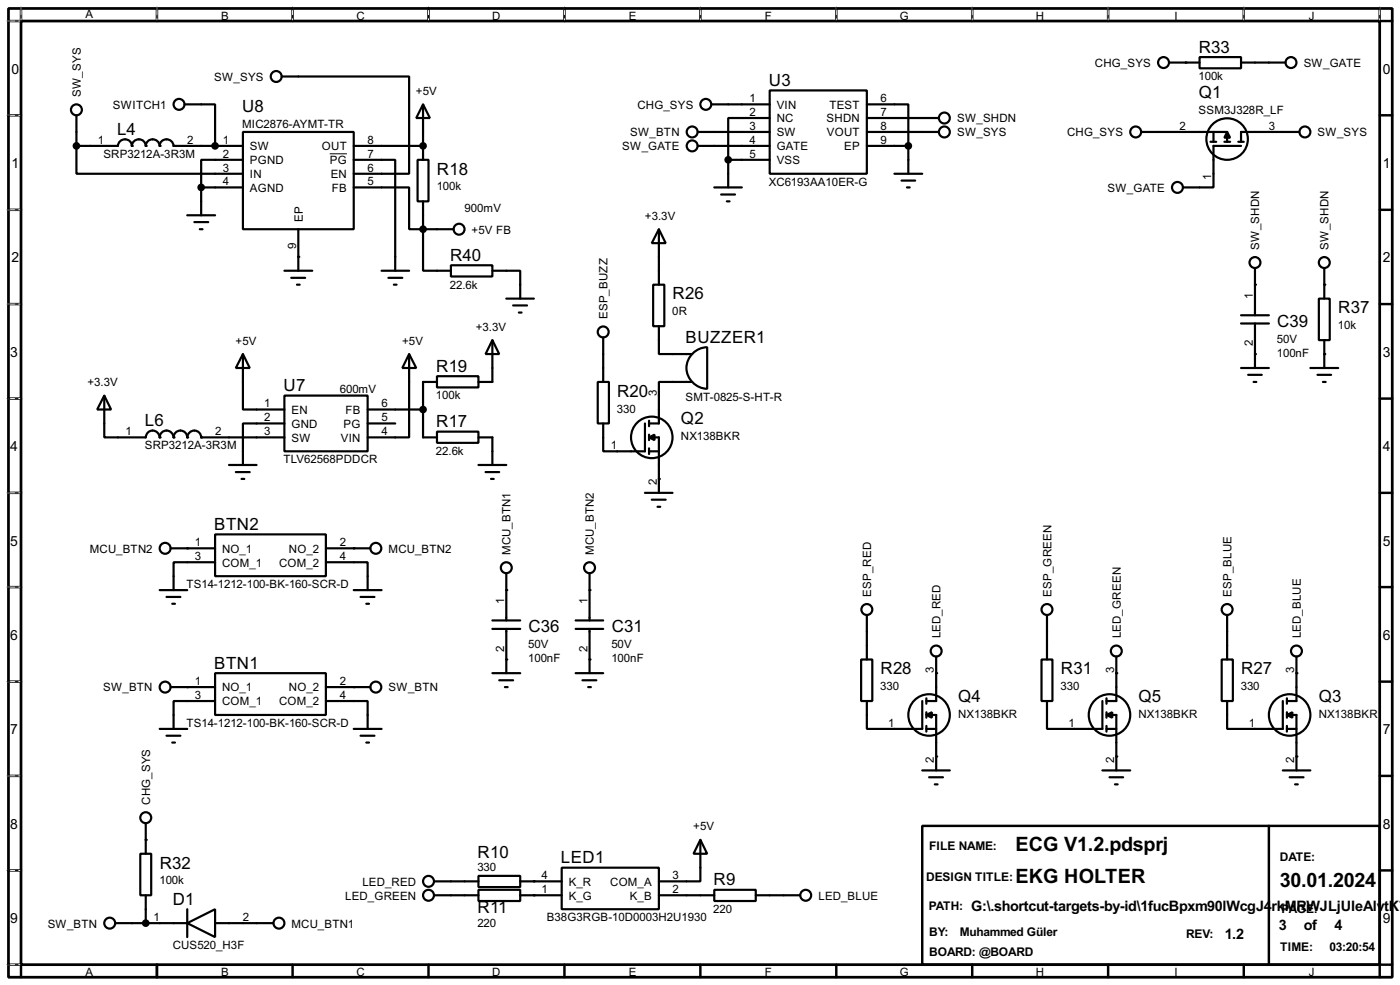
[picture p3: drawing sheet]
<svg xmlns="http://www.w3.org/2000/svg" width="256mm" height="180mm" viewBox="0 0 256 180" stroke-linecap="round" stroke-linejoin="round" font-family="sans-serif">
<path d="M1.6 1.6h253.5v177.3h-253.5zM3.9 3.9h248.9v172.7h-248.9z" fill="none" stroke="#000" stroke-width=".5"/>
<g fill="none" stroke="#000" stroke-width=".45">
<path d="M3.9 1.6v2.3h-2.3M28.8 1.6v2.3M53.6 1.6v2.3M78.5 1.6v2.3M103.4 1.6v2.3M128.3 1.6v2.3M153.2 1.6v2.3M178.1 1.6v2.3M203 1.6v2.3M227.9 1.6v2.3M252.8 1.6v2.3h2.3M1.6 21.1h2.3"/>
<path d="M1.6 38.4h2.3M252.8 21.1h2.3M252.8 38.4h2.3M1.6 55.7h2.3M252.8 55.7h2.3M1.6 73h2.3M252.8 73h2.3M1.6 90.2h2.3M252.8 90.2h2.3M1.6 107.5h2.3M252.8 107.5h2.3M1.6 124.8h2.3"/>
<path d="M252.8 124.8h2.3M1.6 142h2.3M1.6 159.3h2.3M169 151.2h83.8v25.4h-83.8zM232.5 151.2v25.4M252.8 142h2.3M252.8 159.3h2.3M1.6 176.6h2.3v2.3M28.8 176.6v2.3M53.6 176.6v2.3M78.5 176.6v2.3M103.4 176.6v2.3"/>
<path d="M128.3 176.6v2.3M153.2 176.6v2.3M178.1 176.6v2.3M203 176.6v2.3M227.9 176.6v2.3M255.1 176.6h-2.3v2.3"/>
</g>
<g fill="none" stroke="#fff" stroke-width=".18">
<path d="M1.3 3.9h2.3M3.9 1.3v2.3M28.8 1.3v2.3M53.6 1.3v2.3M78.5 1.3v2.3M103.4 1.3v2.3M128.3 1.3v2.3M153.2 1.3v2.3M178.1 1.3v2.3M203 1.3v2.3M227.9 1.3v2.3M252.8 1.3v2.3"/>
<path d="M1.3 21.1h2.3M1.3 38.4h2.3M1.3 55.7h2.3M1.3 73h2.3M1.3 90.2h2.3M1.3 107.5h2.3M1.3 124.8h2.3M1.3 142h2.3M1.3 159.3h2.3M1.3 176.6h2.3"/>
</g>
<g fill="none" stroke="#000" stroke-width=".18" stroke-dasharray=".5 1">
<path d="M1.3 3.9h2.3M3.9 1.3v2.3M28.8 1.3v2.3M53.6 1.3v2.3M78.5 1.3v2.3M103.4 1.3v2.3M128.3 1.3v2.3M153.2 1.3v2.3M178.1 1.3v2.3M203 1.3v2.3M227.9 1.3v2.3M252.8 1.3v2.3"/>
<path d="M1.3 21.1h2.3M1.3 38.4h2.3M1.3 55.7h2.3M1.3 73h2.3M1.3 90.2h2.3M1.3 107.5h2.3M1.3 124.8h2.3M1.3 142h2.3M1.3 159.3h2.3M1.3 176.6h2.3"/>
</g>
<g fill="#000">
<circle cx="217.2" cy="11.5" r=".2"/>
<circle cx="24.2" cy="26.7" r=".2"/>
<circle cx="26.7" cy="26.7" r=".2"/>
<circle cx="29.3" cy="26.7" r=".2"/>
<circle cx="31.8" cy="26.7" r=".2"/>
<circle cx="39.4" cy="26.7" r=".2"/>
<circle cx="77.5" cy="26.7" r=".2"/>
<circle cx="54.7" cy="47" r=".2"/>
<circle cx="229.9" cy="52.1" r=".2"/>
<circle cx="242.6" cy="52.1" r=".2"/>
<circle cx="229.9" cy="64.8" r=".2"/>
<circle cx="242.6" cy="64.8" r=".2"/>
<circle cx="29.3" cy="80.1" r=".2"/>
<circle cx="31.8" cy="80.1" r=".2"/>
<circle cx="34.3" cy="80.1" r=".2"/>
<circle cx="36.9" cy="80.1" r=".2"/>
<circle cx="120.7" cy="87.7" r=".2"/>
<circle cx="34.3" cy="100.4" r=".2"/>
<circle cx="64.8" cy="100.4" r=".2"/>
<circle cx="92.8" cy="108" r=".2"/>
<circle cx="108" cy="108" r=".2"/>
<circle cx="34.3" cy="125.8" r=".2"/>
<circle cx="64.8" cy="125.8" r=".2"/>
<circle cx="92.8" cy="120.7" r=".2"/>
<circle cx="108" cy="120.7" r=".2"/>
<circle cx="171.5" cy="138.5" r=".2"/>
<circle cx="171.5" cy="123.2" r=".2"/>
<circle cx="204.5" cy="138.5" r=".2"/>
<circle cx="204.5" cy="123.2" r=".2"/>
<circle cx="237.5" cy="138.5" r=".2"/>
<circle cx="237.5" cy="123.2" r=".2"/>
<circle cx="26.7" cy="153.7" r=".2"/>
<circle cx="97.8" cy="163.9" r=".2"/>
<circle cx="97.8" cy="161.3" r=".2"/>
</g>
<g fill="none" stroke="#000" stroke-width=".4">
<path d="M33.8 19.1h5.6v7.6M51.6 14h23.4v17.8h-10.2M77.5 19.1l1.3 2.5h-2.5zM77.5 19.1v10.2M130.4 19.1h10.6M141 16.6h17.8v15.2h-17.8zM158.8 19.1h7.6v7.6M214.2 11.5h5.6M219.8 10.5h7.6v2h-7.6zM227.4 11.5h8.1M14 26.7v5.1h30.5M14 26.7h7.6a1.28 1.28 0 0 1 1.3-1.2 1.28 1.28 0 0 1 1.3 1.2 1.28 1.28 0 0 1 1.2-1.2 1.28 1.28 0 0 1 1.3 1.2 1.28 1.28 0 0 1 1.3-1.2 1.28 1.28 0 0 1 1.3 1.2 1.28 1.28 0 0 1 1.2-1.2 1.28 1.28 0 0 1 1.3 1.2h12.7"/>
<path d="M14 21.1v5.6M34.3 39.4h5.1M36.9 34.3v5.1M36.9 34.3h7.6M44.5 24.2h20.3v17.8h-20.3zM44.5 29.3h-7.6v5M64.8 34.3h10.2v7.7h2.5M64.8 29.3h7.6v20.3M64.8 26.7h12.7M76.5 29.3h2v7.6h-2zM77.5 36.9v5.1M127.8 24.2h13.2"/>
<path d="M127.8 26.7h13.2M130.9 34.3h5M132.1 35.6h2.6M133.2 36.9h.5M133.4 29.3v5M133.4 29.3h7.6M141 21.6h-7.6v7.7M158.8 24.2h13.2M158.8 26.7h7.6M158.8 21.6h13.2M163.9 31.8h5.1M165.2 33.1h2.5"/>
<path d="M166.2 34.3h.5M166.4 26.7v5.1M209.1 24.2h15.7v1.8M221.8 26h1M222.3 24.2v1.8M224.3 26h1.1M224.8 24.2l.6 1h-1.1zM226.9 26h1M227.4 26.7h-5.1v7.6h-5.6M238.1 24.2h-10.7v1.8M35.6 40.7h2.6M36.6 42h.5"/>
<path d="M52.1 49.6h5.1M53.4 50.9h2.5M54.4 52.1h.5M54.7 42v7.6M69.9 49.6h5.1M71.2 50.9h2.5M72.2 52.1h.5M77.5 42v7.6h5.1M77.5 42h5.6M82.6 48.6h7.6v2h-7.6zM90.2 49.6h5.1v5.1M92.8 54.7h5"/>
<path d="M94 55.9h2.6M95.1 57.2h.5M119.7 52.1h2v7.6h-2zM120.7 42l1.3 2.5h-2.6zM120.7 59.7v5.1h6.1M120.7 42v10.1M227.4 57.7h5.1M227.4 59.2h5.1M229.9 49.1v8.6M229.9 59.2v8.2M241.6 54.7h2v7.6h-2zM242.6 49.1v5.6"/>
<path d="M19.1 72.4l1.3 2.6h-2.6zM19.1 72.4v7.7h7.6a1.28 1.28 0 0 1 1.3-1.3 1.28 1.28 0 0 1 1.3 1.3 1.28 1.28 0 0 1 1.2-1.3 1.28 1.28 0 0 1 1.3 1.3 1.25 1.25 0 0 1 1.3-1.3 1.25 1.25 0 0 1 1.2 1.3 1.28 1.28 0 0 1 1.3-1.3 1.28 1.28 0 0 1 1.3 1.3h15.2M44.5 64.8l1.3 2.6h-2.6zM44.5 64.8v10.2h7.6M52.1 72.4h15.3v10.2h-15.3zM52.1 77.5h-7.6v7.6M67.4 75h10.1M67.4 77.5h5M75 64.8l1.3 2.6h-2.6zM75 64.8v15.3h-7.6M80.1 68.9h7.6v2h-7.6zM80.1 79h7.6v2.1h-7.6z"/>
<path d="M80.1 69.9h-2.6v10.2h2.6M90.2 62.3l1.3 2.5h-2.5zM90.2 62.3v7.6h-2.5M109.5 69.9h2.1v7.6h-2.1zM110.5 77.5v5.1h7.7v-5.1M110.5 61.8v8.1M118.9 77v1M118.9 79.6v1M126.8 69.9h-6.1v7.6h-1.8M126.9 64.7a3.8 3.8 0 0 1 2.7-1.1v7.6a3.8 3.8 0 0 1-3.5-2.4 3.8 3.8 0 0 1 .8-4.1zM227.4 67.4h5.1M228.7 68.6h2.5"/>
<path d="M229.7 69.9h.5M240.1 67.4h5.1M241.4 68.6h2.5M242.4 69.9h.5M242.6 62.3v5.1M39.4 97.8h20.3v7.7h-20.3zM42 85.1h5M43.2 86.4h2.6M44.3 87.7h.5M87.7 80.1h2.5v5M87.7 85.1h5.1M89 86.4h2.5"/>
<path d="M90 87.7h.5M118.2 90.2h5M118.9 80.1l1-.5v1zM118.9 80.1h1.8v10.1M118.9 82.6h1.8M118.9 82.1v1M119.4 91.5h2.6M120.5 92.8h.5M29.3 108h5M30.5 109.3h2.6M31.3 100.4h8.1M31.6 110.5h.5"/>
<path d="M39.4 102.9h-7.6v5.1M59.7 102.9h7.7v5.1M59.7 100.4h8.2M64.8 108h5.1M66.1 109.3h2.5M67.1 110.5h.5M90.2 113.6h5.1M90.2 115.1h5.1M92.8 105v8.6M92.8 115.1v8.1M105.5 113.6h5M105.5 115.1h5"/>
<path d="M108 105v8.6M108 115.1v8.1M158.8 112.6v8.1M191.8 112.6v8.1M224.8 112.6v8.1M29.3 133.4h5M30.5 134.7h2.6M31.3 125.8h8.1M31.6 135.9h.5M39.4 123.2h20.3v7.7h-20.3zM39.4 128.3h-7.6v5.1M59.7 128.3h7.7v5.1"/>
<path d="M59.7 125.8h8.2M64.8 133.4h5.1M66.1 134.7h2.5M67.1 135.9h.5M90.2 123.2h5.1M91.5 124.5h2.5M92.5 125.8h.5M105.5 123.2h5M106.7 124.5h2.6M107.8 125.8h.5M157.8 120.7h2v7.6h-2zM158.8 128.3v5.1h10.2v-5.1"/>
<path d="M169.7 130.9l1-.5v1zM169.7 133.4h1.8M169.7 130.9h1.8v10.1M169.7 127.8v1M169.7 130.4v1M169.7 132.9v1M171.5 120.2v8.1h-1.8M190.8 120.7h2v7.6h-2zM191.8 128.3v5.1h10.2v-5.1M202.7 130.9l1.1-.5v1zM202.7 133.4h1.8M202.7 130.9h1.8v10.1"/>
<path d="M202.7 127.8v1M202.7 130.4v1M202.7 132.9v1M204.5 120.2v8.1h-1.8M223.8 120.7h2.1v7.6h-2.1zM224.8 128.3v5.1h10.2v-5.1M235.8 130.9l1-.5v1zM235.8 133.4h1.7M235.8 130.9h1.7v10.1M235.8 127.8v1M235.8 130.4v1M235.8 132.9v1"/>
<path d="M237.5 120.2v8.1h-1.7M25.7 156.3h2v7.6h-2zM26.7 150.7v5.6M102.9 158.8h17.8v7.6h-17.8zM128.3 153.7l1.3 2.6h-2.5zM128.3 153.7v7.6h-7.6M169 141h5M170.2 142.3h2.6M171.3 143.6h.5M202 141h5.1M203.3 142.3h2.5M204.3 143.6h.5"/>
<path d="M235 141h5.1M236.3 142.3h2.5M237.3 143.6h.5M21.1 169h13.2M26.7 163.9v5.1M34.3 169l5.1-2.6v5.1zM34.3 166.4v5.1M39.4 169h10.7M79.6 163.9h8.1M79.6 161.3h8.1M87.7 162.9h7.6v2h-7.6zM87.7 160.3h7.6v2.1h-7.6z"/>
<path d="M95.3 163.9h7.6M95.3 161.3h7.6M120.7 163.9h10.2M130.9 162.9h7.6v2h-7.6zM138.5 163.9h8.1"/>
<circle cx="32.8" cy="19.1" r="1"/>
<circle cx="50.6" cy="14" r="1"/>
<circle cx="129.3" cy="19.1" r="1"/>
<circle cx="213.1" cy="11.5" r="1"/>
<circle cx="236.5" cy="11.5" r="1"/>
<circle cx="14" cy="20.1" r="1"/>
<circle cx="126.8" cy="26.7" r="1"/>
<circle cx="126.8" cy="24.2" r="1"/>
<circle cx="173" cy="24.2" r="1"/>
<circle cx="173" cy="21.6" r="1"/>
<circle cx="208" cy="24.2" r="1"/>
<circle cx="215.7" cy="34.3" r="1"/>
<circle cx="224.8" cy="25.5" r="3.8"/>
<circle cx="239" cy="24.2" r="1"/>
<circle cx="84.1" cy="42" r="1"/>
<circle cx="229.9" cy="48.1" r="1"/>
<circle cx="242.6" cy="48.1" r="1"/>
<circle cx="110.5" cy="60.8" r="1"/>
<circle cx="119.4" cy="80.1" r="3.8"/>
<circle cx="30.2" cy="100.4" r="1"/>
<circle cx="68.8" cy="100.4" r="1"/>
<circle cx="92.7" cy="103.9" r="1"/>
<circle cx="108" cy="103.9" r="1"/>
<circle cx="158.8" cy="111.6" r="1"/>
<circle cx="171.5" cy="119.2" r="1"/>
<circle cx="191.8" cy="111.6" r="1"/>
<circle cx="204.5" cy="119.2" r="1"/>
<circle cx="224.8" cy="111.6" r="1"/>
<circle cx="237.5" cy="119.2" r="1"/>
<circle cx="30.2" cy="125.8" r="1"/>
<circle cx="68.8" cy="125.8" r="1"/>
<circle cx="170.2" cy="130.9" r="3.8"/>
<circle cx="203.2" cy="130.9" r="3.8"/>
<circle cx="236.2" cy="130.9" r="3.8"/>
<circle cx="26.7" cy="149.7" r="1"/>
<circle cx="20.1" cy="169" r="1"/>
<circle cx="51.1" cy="169" r="1"/>
<circle cx="78.5" cy="163.9" r="1"/>
<circle cx="78.5" cy="161.3" r="1"/>
<circle cx="147.6" cy="163.9" r="1"/>
</g>
<g fill="#000" stroke="#000" stroke-width=".4">
<circle cx="14" cy="26.7" r=".5"/>
<circle cx="36.8" cy="34.3" r=".5"/>
<circle cx="39.4" cy="26.7" r=".5"/>
<circle cx="77.5" cy="26.7" r=".5"/>
<circle cx="133.4" cy="29.3" r=".5"/>
<circle cx="166.4" cy="26.7" r=".5"/>
<circle cx="77.5" cy="42" r=".5"/>
<circle cx="77.5" cy="75" r=".5"/>
<circle cx="26.7" cy="169" r=".5"/>
</g>
<path d="M60.4 28.2h3.2" fill="none" stroke="#000" stroke-width=".18"/>
<g font-size="4.1">
<text x="186" y="155.8">ECG V1.2.pdsprj</text>
<text x="186" y="161.7">EKG HOLTER</text>
<text x="234.5" y="162.4">30.01.2024</text>
</g>
<g font-size="3.5">
<text x="219.6" y="9.7">R33</text>
<text x="140.9" y="15.7">U3</text>
<text x="219.6" y="18">Q1</text>
<text x="44.4" y="20.5">U8</text>
<text x="21.5" y="24.7">L4</text>
<text x="80.1" y="31.9">R18</text>
<text x="82.5" y="47.8">R40</text>
<text x="123.2" y="54.8">R26</text>
<text x="234" y="59.9">C39</text>
<text x="245.2" y="57.4">R37</text>
<text x="125.6" y="62.8">BUZZER1</text>
<text x="52" y="71.6">U7</text>
<text x="79.9" y="68.1">R19</text>
<text x="26.6" y="78">L6</text>
<text x="113.1" y="72.6">R20</text>
<text x="124.8" y="77.6">Q2</text>
<text x="79.9" y="78.2">R17</text>
<text x="39.3" y="97">BTN2</text>
<text x="96.8" y="115.8">C36</text>
<text x="112.1" y="115.8">C31</text>
<text x="39.3" y="122.4">BTN1</text>
<text x="161.3" y="123.4">R28</text>
<text x="194.4" y="123.4">R31</text>
<text x="227.4" y="123.4">R27</text>
<text x="175.6" y="128.5">Q4</text>
<text x="208.6" y="128.5">Q5</text>
<text x="241.6" y="128.5">Q3</text>
<text x="29.3" y="159">R32</text>
<text x="87.5" y="157">R10</text>
<text x="102.8" y="158">LED1</text>
<text x="31.7" y="165.6">D1</text>
<text x="87.5" y="167.1">R11</text>
<text x="130.7" y="162.1">R9</text>
</g>
<g font-size="3">
<text x="177.9" y="166.7">G:\.shortcut-targets-by-id\1fucBpxm90lWcgJ4</text>
<text x="233" y="166.7">rkMRWJLjUIeAlvtK7</text>
<text x="224.4" y="171.8">1.2</text>
<text x="234.3" y="170.3">3</text>
<text x="238.9" y="170.3">of</text>
<text x="244.5" y="170.3">4</text>
</g>
<g font-size="2.9">
<text x="2.1" y="13.5">0</text>
<text x="253.4" y="13.5">0</text>
<text x="2.1" y="30.7">1</text>
<text x="253.4" y="30.7">1</text>
<text x="2.1" y="48">2</text>
<text x="253.4" y="48">2</text>
<text x="1.9" y="65.3">3</text>
<text x="253.4" y="65.3">3</text>
<text x="1.9" y="82.5">4</text>
<text x="253.4" y="82.5">4</text>
<text x="1.9" y="99.9">5</text>
<text x="253.4" y="99.9">5</text>
<text x="1.9" y="117.1">6</text>
<text x="253.4" y="117.1">6</text>
<text x="1.9" y="134.4">7</text>
<text x="253.4" y="134.4">7</text>
<text x="1.9" y="151.7">8</text>
<text x="253.4" y="151.7">8</text>
<text x="1.9" y="168.9">9</text>
<text x="253.4" y="168.9">9</text>
</g>
<g font-size="2.5">
<text x="170.2" y="155.6">FILE NAME:</text>
<text x="169.7" y="161.2">DESIGN TITLE:</text>
<text x="234.5" y="157.7">DATE:</text>
<text x="170.1" y="166.5">PATH:</text>
<text x="234.8" y="167.1">PAGE:</text>
<text x="170.2" y="171.4">BY:</text>
<text x="175.8" y="171.4">Muhammed Güler</text>
<text x="217.3" y="171.6">REV:</text>
<text x="170.2" y="175">BOARD: @BOARD</text>
<text x="234.5" y="174.1">TIME:</text>
<text x="243.6" y="174.1">03:20:54</text>
</g>
<g font-size="2.4">
<text x="15.6" y="3.4">A</text>
<text x="40.5" y="3.6">B</text>
<text x="65.3" y="3.6">C</text>
<text x="90.2" y="3.6">D</text>
<text x="115.2" y="3.6">E</text>
<text x="140.1" y="3.6">F</text>
<text x="164.8" y="3.6">G</text>
<text x="189.8" y="3.6">H</text>
<text x="215.1" y="3.6">I</text>
<text x="239.8" y="3.6">J</text>
<text x="14.8" y="17.8" transform="rotate(-90 14.8 17.8)">SW_SYS</text>
<text x="39.2" y="14.8">SW_SYS</text>
<text x="76.2" y="17.3">+5V</text>
<text x="200.6" y="12.3">CHG_SYS</text>
<text x="219.6" y="14.7">100k</text>
<text x="238.8" y="12.3">SW_GATE</text>
<text x="20.7" y="19.9">SWITCH1</text>
<text x="44.3" y="23.4">MIC2876-AYMT-TR</text>
<text x="116.8" y="19.9">CHG_SYS</text>
<text x="137.3" y="18.7">1</text>
<text x="137.3" y="21.2">2</text>
<text x="137.3" y="23.8">3</text>
<text x="142.3" y="19.9">VIN</text>
<text x="142.3" y="22.4">NC</text>
<text x="151.4" y="22.4">SHDN</text>
<text x="151.9" y="19.9">TEST</text>
<text x="161.3" y="18.7">6</text>
<text x="161.3" y="21.2">7</text>
<text x="161.3" y="23.8">8</text>
<text x="175.3" y="22.4">SW_SHDN</text>
<text x="216.1" y="23.8">2</text>
<text x="219.6" y="20.9">SSM3J328R_LF</text>
<text x="232.5" y="23.8">3</text>
<text x="18" y="26.3">1</text>
<text x="18.9" y="28.9">SRP3212A-3R3M</text>
<text x="34.3" y="26.3">2</text>
<text x="40.8" y="26.3">1</text>
<text x="40.8" y="28.9">2</text>
<text x="45.8" y="27.5">SW</text>
<text x="59" y="27.5">OUT</text>
<text x="67.4" y="26.3">8</text>
<text x="67.4" y="28.9">7</text>
<text x="114" y="27.5">SW_GATE</text>
<text x="115.4" y="25">SW_BTN</text>
<text x="137.3" y="26.3">4</text>
<text x="137.3" y="28.9">5</text>
<text x="142.3" y="25">SW</text>
<text x="142.3" y="27.5">GATE</text>
<text x="151.5" y="25">VOUT</text>
<text x="154.6" y="27.5">EP</text>
<text x="161.3" y="26.3">9</text>
<text x="175.3" y="25">SW_SYS</text>
<text x="195.5" y="25">CHG_SYS</text>
<text x="241.4" y="25">SW_SYS</text>
<text x="40.8" y="31.4">3</text>
<text x="40.8" y="33.9">4</text>
<text x="45.8" y="30">PGND</text>
<text x="45.8" y="32.6">IN</text>
<text x="45.8" y="35.1">AGND</text>
<text x="60.4" y="30">PG</text>
<text x="60.6" y="32.6">EN</text>
<text x="60.8" y="35.1">FB</text>
<text x="67.4" y="31.4">6</text>
<text x="67.4" y="33.9">5</text>
<text x="80" y="34.9">100k</text>
<text x="140.8" y="34">XC6193AA10ER-G</text>
<text x="142.3" y="30">VSS</text>
<text x="202.9" y="35.1">SW_GATE</text>
<text x="221.9" y="32.9" transform="rotate(-90 221.9 32.9)">1</text>
<text x="55.5" y="40.6" transform="rotate(-90 55.5 40.6)">EP</text>
<text x="85.1" y="38.8">900mV</text>
<text x="118.2" y="40.2">+3.3V</text>
<text x="54.3" y="45.7" transform="rotate(-90 54.3 45.7)">9</text>
<text x="86.4" y="42.7">+5V FB</text>
<text x="230.7" y="45.7" transform="rotate(-90 230.7 45.7)">SW_SHDN</text>
<text x="243.4" y="45.7" transform="rotate(-90 243.4 45.7)">SW_SHDN</text>
<text x="82.4" y="52.8">22.6k</text>
<text x="111.3" y="58.4" transform="rotate(-90 111.3 58.4)">ESP_BUZZ</text>
<text x="123.2" y="57.7">0R</text>
<text x="229.5" y="54.7" transform="rotate(-90 229.5 54.7)">1</text>
<text x="43.2" y="63.1">+5V</text>
<text x="73.7" y="63.1">+5V</text>
<text x="87.2" y="60.5">+3.3V</text>
<text x="229.5" y="63.4" transform="rotate(-90 229.5 63.4)">2</text>
<text x="233.9" y="62.8">50V</text>
<text x="233.9" y="65.4">100nF</text>
<text x="245.1" y="60.3">10k</text>
<text x="16" y="70.7">+3.3V</text>
<text x="62.3" y="71.9">600mV</text>
<text x="48.4" y="74.6">1</text>
<text x="48.4" y="77.1">2</text>
<text x="53.4" y="75.8">EN</text>
<text x="63.3" y="75.8">FB</text>
<text x="69.9" y="74.6">6</text>
<text x="69.9" y="77.1">5</text>
<text x="79.9" y="73.1">100k</text>
<text x="113" y="75.5">330</text>
<text x="120.3" y="72.4" transform="rotate(-90 120.3 72.4)">3</text>
<text x="125.6" y="73.4">SMT-0825-S-HT-R</text>
<text x="23" y="79.7">1</text>
<text x="26.5" y="82.2">SRP3212A-3R3M</text>
<text x="39.4" y="79.7">2</text>
<text x="48.4" y="79.7">3</text>
<text x="53.4" y="78.3">GND</text>
<text x="53.4" y="80.8">SW</text>
<text x="62.4" y="80.8">VIN</text>
<text x="62.9" y="78.3">PG</text>
<text x="69.9" y="79.7">4</text>
<text x="79.9" y="83.3">22.6k</text>
<text x="111.9" y="82.2">1</text>
<text x="124.7" y="80.6">NX138BKR</text>
<text x="51.9" y="84.8">TLV62568PDDCR</text>
<text x="120.3" y="88.8" transform="rotate(-90 120.3 88.8)">2</text>
<text x="16.4" y="101.2">MCU_BTN2</text>
<text x="35.7" y="100">1</text>
<text x="40.7" y="101.2">NO_1</text>
<text x="52.9" y="101.2">NO_2</text>
<text x="62.3" y="100">2</text>
<text x="71.2" y="101.2">MCU_BTN2</text>
<text x="93.6" y="101.6" transform="rotate(-90 93.6 101.6)">MCU_BTN1</text>
<text x="108.8" y="101.6" transform="rotate(-90 108.8 101.6)">MCU_BTN2</text>
<text x="34.1" y="107.7">TS14-1212-100-BK-160-SCR-D</text>
<text x="35.7" y="102.5">3</text>
<text x="40.7" y="103.7">COM_1</text>
<text x="51.1" y="103.7">COM_2</text>
<text x="62.3" y="102.5">4</text>
<text x="92.4" y="110.5" transform="rotate(-90 92.4 110.5)">1</text>
<text x="107.6" y="110.5" transform="rotate(-90 107.6 110.5)">1</text>
<text x="159.6" y="109.2" transform="rotate(-90 159.6 109.2)">ESP_RED</text>
<text x="192.6" y="109.2" transform="rotate(-90 192.6 109.2)">ESP_GREEN</text>
<text x="225.6" y="109.2" transform="rotate(-90 225.6 109.2)">ESP_BLUE</text>
<text x="92.4" y="119.3" transform="rotate(-90 92.4 119.3)">2</text>
<text x="96.8" y="118.7">50V</text>
<text x="107.6" y="119.3" transform="rotate(-90 107.6 119.3)">2</text>
<text x="112" y="118.7">50V</text>
<text x="172.3" y="116.8" transform="rotate(-90 172.3 116.8)">LED_RED</text>
<text x="205.3" y="116.8" transform="rotate(-90 205.3 116.8)">LED_GREEN</text>
<text x="238.3" y="116.8" transform="rotate(-90 238.3 116.8)">LED_BLUE</text>
<text x="35.7" y="125.4">1</text>
<text x="62.3" y="125.4">2</text>
<text x="96.8" y="121.2">100nF</text>
<text x="112" y="121.2">100nF</text>
<text x="171.1" y="123.2" transform="rotate(-90 171.1 123.2)">3</text>
<text x="204.1" y="123.2" transform="rotate(-90 204.1 123.2)">3</text>
<text x="237.1" y="123.2" transform="rotate(-90 237.1 123.2)">3</text>
<text x="18.9" y="126.6">SW_BTN</text>
<text x="35.7" y="127.9">3</text>
<text x="40.7" y="126.6">NO_1</text>
<text x="40.7" y="129.1">COM_1</text>
<text x="51.1" y="129.1">COM_2</text>
<text x="52.9" y="126.6">NO_2</text>
<text x="62.3" y="127.9">4</text>
<text x="71.2" y="126.6">SW_BTN</text>
<text x="161.3" y="126.3">330</text>
<text x="175.5" y="131.4">NX138BKR</text>
<text x="194.3" y="126.3">330</text>
<text x="208.5" y="131.4">NX138BKR</text>
<text x="227.3" y="126.3">330</text>
<text x="241.6" y="131.4">NX138BKR</text>
<text x="34.1" y="133.1">TS14-1212-100-BK-160-SCR-D</text>
<text x="162.7" y="133">1</text>
<text x="195.8" y="133">1</text>
<text x="228.8" y="133">1</text>
<text x="171.1" y="139.6" transform="rotate(-90 171.1 139.6)">2</text>
<text x="204.1" y="139.6" transform="rotate(-90 204.1 139.6)">2</text>
<text x="237.1" y="139.6" transform="rotate(-90 237.1 139.6)">2</text>
<text x="27.5" y="147.3" transform="rotate(-90 27.5 147.3)">CHG_SYS</text>
<text x="127" y="152">+5V</text>
<text x="29.2" y="161.9">100k</text>
<text x="87.5" y="159.5">330</text>
<text x="99.2" y="160.9">4</text>
<text x="123.2" y="160.9">3</text>
<text x="63.2" y="164.7">LED_GREEN</text>
<text x="66.4" y="162.1">LED_RED</text>
<text x="99.2" y="163.5">1</text>
<text x="104.2" y="164.7">K_G</text>
<text x="104.2" y="162.1">K_R</text>
<text x="111.8" y="162.1">COM_A</text>
<text x="115.4" y="164.7">K_B</text>
<text x="123.2" y="163.5">2</text>
<text x="130.7" y="167.1">220</text>
<text x="149.9" y="164.7">LED_BLUE</text>
<text x="8.7" y="169.8">SW_BTN</text>
<text x="28.1" y="168.6">1</text>
<text x="31.6" y="173.7">CUS520_H3F</text>
<text x="44.5" y="168.6">2</text>
<text x="53.4" y="169.8">MCU_BTN1</text>
<text x="87.5" y="169.6">220</text>
<text x="100.2" y="168.6">B38G3RGB-10D0003H2U1930</text>
<text x="15.6" y="178.7">A</text>
<text x="40.5" y="178.7">B</text>
<text x="65.3" y="178.7">C</text>
<text x="90.2" y="178.7">D</text>
<text x="115.2" y="178.7">E</text>
<text x="140.1" y="178.7">F</text>
<text x="164.8" y="178.7">G</text>
<text x="189.8" y="178.7">H</text>
<text x="215.1" y="178.7">I</text>
<text x="239.8" y="178.7">J</text>
</g>
</svg>
